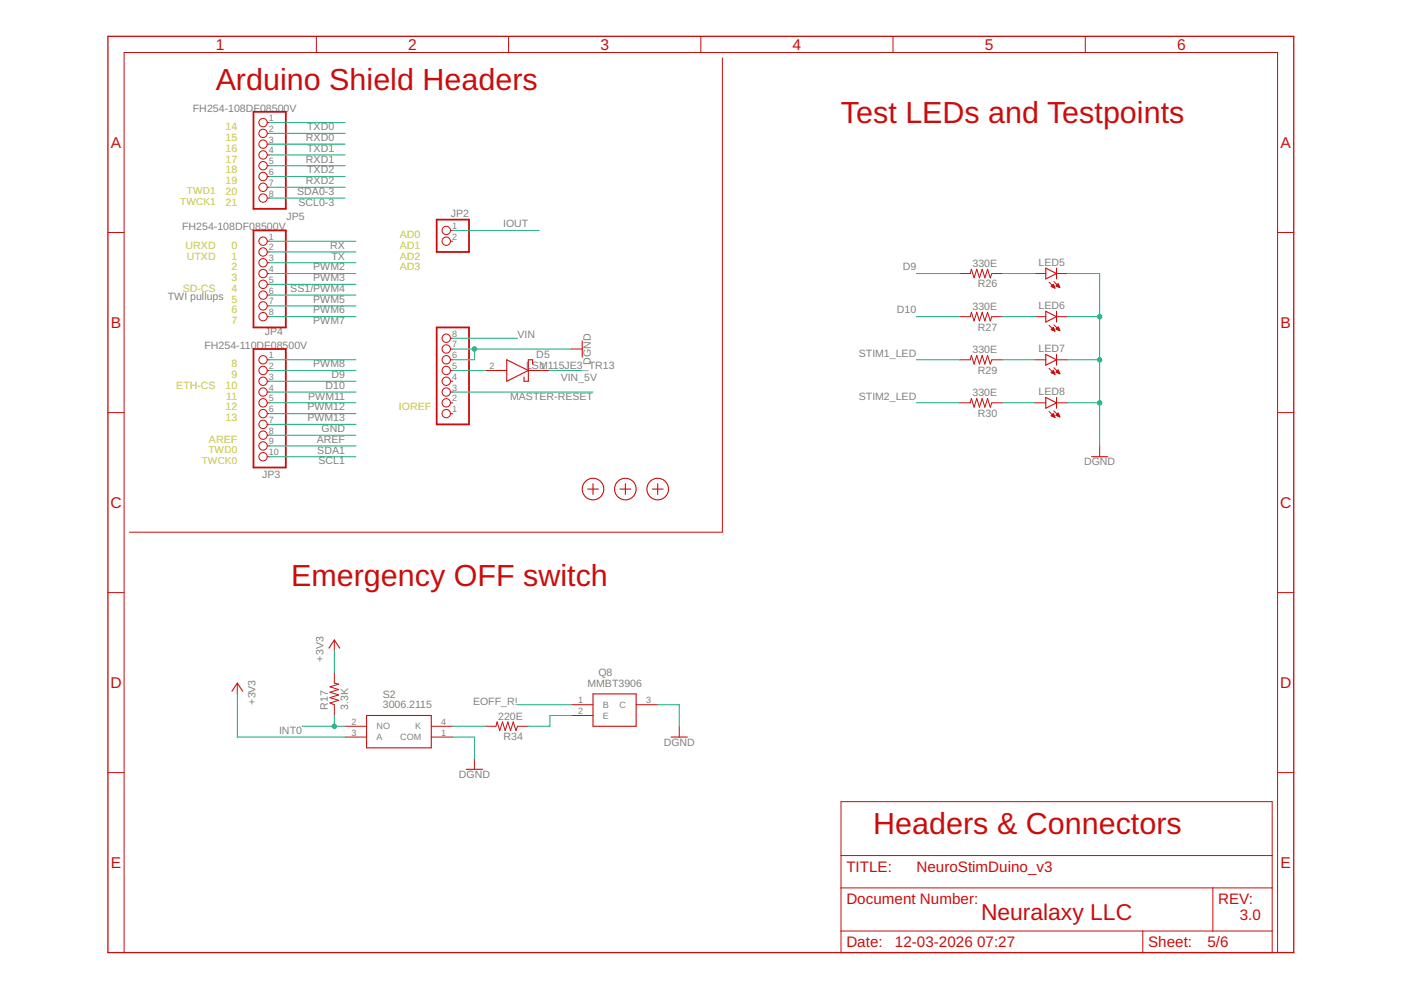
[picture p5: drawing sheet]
<svg xmlns="http://www.w3.org/2000/svg" width="297mm" height="210mm" viewBox="0 0 297 210" stroke-linecap="round" stroke-linejoin="round" font-family="sans-serif">
<g fill="none" stroke="#c90d0c" stroke-width=".21">
<path d="M67.1 7.7v3.4M107.8 7.7v3.4M148.6 7.7v3.4M153.2 12.3v100.5h-125.7M189.3 7.7v3.4M230.1 7.7v3.4M56.7 26h.5M56.7 28.3h.5M56.7 30.6h.5M56.7 32.9h.5M56.7 35.1h.5M56.7 37.4h.5"/>
<path d="M56.7 39.7h.5M22.9 49.3h3.4M56.7 51.1h.5M56.7 53.4h.5M56.7 55.7h.5M56.7 58h.5M56.7 42h.5M95.5 51.1h.5M95.5 48.9h.5M203.4 58h2.3l.3-.9 .5 1.8 .6-1.8 .6 1.8 .5-1.8 .6 1.8 .6-1.8 .6 1.8 .3-.9h2.3M219.4 58h2.3M222.4 59.8l1.3 1.3"/>
<path d="M223.4 59.7l1.3 1.3M224 58h2.3M270.9 49.3h3.4M56.7 60.3h.5M56.7 62.6h.5M56.7 64.9h.5M56.7 67.1h.5M56.7 76.3h.5M56.7 78.5h.5M95.5 76.3h.5M95.5 78.5h.5M95.5 74h.5"/>
<path d="M95.5 71.7h.5M102.9 78.5h2.3M114.3 78.5h2.3M121.2 74h2.2M203.4 67.1h2.3l.3-.9 .5 1.9 .6-1.9 .6 1.9 .5-1.9 .6 1.9 .6-1.9 .6 1.9 .3-1h2.3M203.4 76.3h2.3l.3-.9 .5 1.8 .6-1.8 .6 1.8 .5-1.8 .6 1.8 .6-1.8 .6 1.8 .3-.9h2.3M219.4 67.1h2.3M219.4 76.3h2.3M222.4 69l1.3 1.2M222.4 78.1l1.3 1.3M222.9 60.7l.4-.4 .4 .8zM222.9 69.9l.4-.5 .4 .8z"/>
<path d="M222.9 79h.6M222.9 69.8h.6M222.9 60.8h.6M222.9 60.7h.6M223 69.9h.5M223 78.9h.5M223 69.7h.5M223.1 60.6h.3M223.1 79.1h.5M223.1 78.8h.3M223.1 69.6h.3M223.2 60.5h.2"/>
<path d="M223.2 60.9h.4M223.2 78.7h.2M223.2 69.5h.2M223.2 70h.4M223.3 60.3h.1M223.3 78.6h.1M223.3 79.2h.3M223.3 78.5l-.4 .5 .8 .4M223.3 78.5l.4 .9M223.4 61h.2M223.4 68.9l1.3 1.2M223.4 78l1.3 1.2"/>
<path d="M223.5 70.1h.1M223.5 79.3h.1M223.9 78.9h.6M223.9 69.7h.6M224 60.6h.5M224 60.7h.6M224 67.1h2.3M224 76.3h2.3M224 78.8h.5M224 69.8h.6M224 69.6h.5M224.1 60.5h.4"/>
<path d="M224.1 79h.5M224.1 78.7h.4M224.2 69.5h.2M224.2 60.3h.2M224.2 78.6h.2M224.2 60.8h.4M224.3 69.4h.1M224.3 60.2h.1M224.3 69.9h.3M224.3 78.5h.1M224.3 60.2l.4 .8-.8-.4zM224.3 69.3l.4 .8-.8-.3z"/>
<path d="M224.3 79.1h.3M224.3 78.4l-.4 .5 .8 .3M224.3 78.4l.4 .8M224.5 60.9h.2M224.5 70h.2M224.6 79.2h.1M22.9 87.5h3.4M56.7 80.8h.5M56.7 83.1h.5M56.7 85.4h.5M56.7 87.7h.5M56.7 90h.5"/>
<path d="M56.7 92.3h.5M56.7 94.6h.5M56.7 96.8h.5M95.5 80.8h.5M95.5 83.1h.5M95.5 85.4h.5M95.5 87.7h.5M203.4 85.4h2.3l.3-.9 .5 1.8 .6-1.8 .6 1.8 .5-1.8 .6 1.8 .6-1.8 .6 1.8 .3-.9h2.3M219.4 85.4h2.3M222.4 87.2l1.3 1.3M222.9 88.2l.8 .3M222.9 88.2l.4-.5 .4 .8"/>
<path d="M222.9 88.2h.6M223 88.1h.5M223.1 87.9h.3M223.1 88.3h.5M223.2 87.8h.2M223.3 87.7h.1M223.4 88.4h.2M223.4 87.1l1.3 1.3M223.6 88.5h.1M223.9 88.1h.7M224 87.9h.5M224 85.4h2.3"/>
<path d="M224.1 87.8h.4M224.2 88.2h.4M224.2 87.7h.2M224.3 87.6h.1M224.3 87.6l.4 .8-.8-.3zM224.4 88.3h.2M224.7 88.4h.1M233.2 94.6v2.2M270.9 87.5h3.4M22.9 125.6h3.4M70.9 135.7v2.3M270.9 125.6h3.4"/>
<path d="M50.3 144.8v2.3M70.9 142.6v2.2l.9 .3-1.8 .5 1.8 .6-1.8 .6 1.8 .5-1.8 .6 1.8 .6-1.8 .6 .9 .3v2.3M73.2 154h4.5M73.2 156.3h4.5M91.4 154h4.6M91.4 156.3h4.6M102.9 154h2.3l.2-.9 .6 1.8 .5-1.8 .6 1.8 .6-1.8 .5 1.8 .6-1.8 .6 1.8 .3-.9h2.3M121.2 149.4h4.5M121.2 151.7h4.5M134.9 149.4h4.5M144 154v2.3M22.9 163.8h3.4"/>
<path d="M100.6 160.8v2.3M178.3 170h91.4v32h-91.4zM270.9 163.8h3.4M178.3 188.3h91.4M178.3 197.4h91.4M178.3 181.4h91.4M242.3 197.4v4.6M257.2 188.3v9.1M26.3 202v-190.9h244.6v190.9"/>
<circle cx="55.8" cy="30.6" r=".89"/>
<circle cx="55.8" cy="26" r=".89"/>
<circle cx="55.8" cy="35.1" r=".89"/>
<circle cx="55.8" cy="28.3" r=".89"/>
<circle cx="55.8" cy="39.7" r=".89"/>
<circle cx="55.8" cy="37.4" r=".89"/>
<circle cx="55.8" cy="32.9" r=".89"/>
<circle cx="55.8" cy="51.1" r=".89"/>
<circle cx="55.8" cy="53.4" r=".89"/>
<circle cx="55.8" cy="58" r=".89"/>
<circle cx="55.8" cy="55.7" r=".89"/>
<circle cx="55.8" cy="42" r=".89"/>
<circle cx="94.6" cy="48.9" r=".89"/>
<circle cx="94.6" cy="51.1" r=".89"/>
<circle cx="55.8" cy="64.9" r=".89"/>
<circle cx="55.8" cy="60.3" r=".89"/>
<circle cx="55.8" cy="67.1" r=".89"/>
<circle cx="55.8" cy="62.6" r=".89"/>
<circle cx="55.8" cy="78.5" r=".89"/>
<circle cx="55.8" cy="76.3" r=".89"/>
<circle cx="94.6" cy="78.5" r=".89"/>
<circle cx="94.6" cy="76.3" r=".89"/>
<circle cx="94.6" cy="74" r=".89"/>
<circle cx="94.6" cy="71.7" r=".89"/>
<circle cx="55.8" cy="83.1" r=".89"/>
<circle cx="55.8" cy="80.8" r=".89"/>
<circle cx="55.8" cy="85.4" r=".89"/>
<circle cx="55.8" cy="87.7" r=".89"/>
<circle cx="55.8" cy="90" r=".89"/>
<circle cx="55.8" cy="96.8" r=".89"/>
<circle cx="55.8" cy="92.3" r=".89"/>
<circle cx="55.8" cy="94.6" r=".89"/>
<circle cx="94.6" cy="83.1" r=".89"/>
<circle cx="94.6" cy="80.8" r=".89"/>
<circle cx="94.6" cy="85.4" r=".89"/>
<circle cx="94.6" cy="87.7" r=".89"/>
</g>
<path d="M22.9 7.7h251.4v194.3h-251.4z" fill="none" stroke="#c90d0c" stroke-width=".28"/>
<path d="M53.7 23.7h6.9v20.6h-6.9zM53.7 48.9h6.9v20.5h-6.9zM92.6 46.6h6.8v6.8h-6.8zM53.7 74h6.9v25.1h-6.9zM92.6 69.4h6.8v20.6h-6.8z" fill="none" stroke="#c90d0c" stroke-width=".38"/>
<g fill="none" stroke="#c90d0c" stroke-width=".23">
<path d="M221.7 56.9l2.3 1.1-2.3 1.1zM224 56.9v2.2M105.2 78.5h2.2M107.4 76.3l4.6 2.2-4.6 2.3zM112 78.5h2.3M112.9 77.2v-.9h-.9v4.5h-.9v-.9M123.4 72.3v3.4M221.7 66l2.3 1.1-2.3 1.2zM221.7 75.1l2.3 1.2-2.3 1.1zM224 66v2.3M224 75.1v2.3M221.7 84.3l2.3 1.1-2.3 1.2z"/>
<path d="M224 84.3v2.3M231.4 96.8h3.5M124.6 103.7h2.3M125.7 102.6v2.2M131.4 103.7h2.3M132.6 102.6v2.2M138.3 103.7h2.3M139.4 102.6v2.2M69.7 137.4l1.2-1.7 1.1 1.7M49.2 146.6l1.1-1.8 1.2 1.8M77.7 151.7h13.7v6.9h-13.7zM125.7 147.1h9.2v6.9h-9.2z"/>
<path d="M142.3 156.3h3.4M98.9 163.1h3.4"/>
<circle cx="125.7" cy="103.7" r="2.29"/>
<circle cx="132.6" cy="103.7" r="2.29"/>
<circle cx="139.4" cy="103.7" r="2.29"/>
</g>
<g fill="none" stroke="#0dab76" stroke-width=".21">
<path d="M57.2 39.7h16M57.2 28.3h16M57.2 26h16M57.2 32.9h16M57.2 30.6h16M57.2 35.1h16M57.2 37.4h16M57.2 58h18.3M57.2 42h16M57.2 55.7h18.3M57.2 51.1h18.3M57.2 53.4h18.3"/>
<path d="M96 48.9h18.3M194.3 58h9.1M212.6 58h6.8M226.3 58h6.9v36.6M57.2 76.3h18.3M57.2 67.1h18.3M57.2 60.3h18.3M57.2 78.5h18.3M57.2 64.9h18.3M57.2 62.6h18.3M96 74h25.2M96 71.7h13.7"/>
<path d="M96 78.5h6.9M100.6 74v2.3h-4.6M116.6 78.5h6.8M194.3 76.3h9.1M194.3 67.1h9.1M212.6 76.3h6.8M212.6 67.1h6.8M226.3 76.3h6.9M226.3 67.1h6.9M57.2 90h18.3M57.2 85.4h18.3M57.2 94.6h18.3"/>
<path d="M57.2 96.8h18.3M57.2 83.1h18.3M57.2 92.3h18.3M57.2 80.8h18.3M57.2 87.7h18.3M96 83.1h29.7M194.3 85.4h9.1M212.6 85.4h6.8M226.3 85.4h6.9M70.9 138v4.6M50.3 147.1v9.2h22.9M64 154h9.2"/>
<path d="M70.9 151.7v2.3M96 156.3h4.6v4.5M96 154h6.9M109.7 149.4h11.5M121.2 151.7h-4.6v2.3h-4.6M139.4 149.4h4.6v4.6"/>
</g>
<g fill="#0dab76" stroke="#0dab76" stroke-width=".21">
<circle cx="100.6" cy="74" r=".47"/>
<circle cx="233.2" cy="67.1" r=".47"/>
<circle cx="233.2" cy="76.3" r=".47"/>
<circle cx="233.2" cy="85.4" r=".47"/>
<circle cx="70.9" cy="154" r=".47"/>
</g>
<g font-size="6.5" fill="#c90d0c">
<text x="45.7" y="19.1">Arduino Shield Headers</text>
<text x="178.3" y="26">Test LEDs and Testpoints</text>
<text x="61.7" y="124.3">Emergency OFF switch</text>
<text x="185.2" y="176.8">Headers &amp; Connectors</text>
</g>
<text font-size="4.8" fill="#c90d0c" x="208" y="195.1">Neuralaxy LLC</text>
<g font-size="3.3" fill="#c90d0c">
<text x="45.8" y="10.6">1</text>
<text x="86.5" y="10.6">2</text>
<text x="127.3" y="10.6">3</text>
<text x="168.1" y="10.6">4</text>
<text x="208.8" y="10.6">5</text>
<text x="249.6" y="10.6">6</text>
<text x="23.5" y="31.4">A</text>
<text x="271.5" y="31.4">A</text>
<text x="23.5" y="69.6">B</text>
<text x="271.5" y="69.6">B</text>
<text x="23.4" y="107.7">C</text>
<text x="271.4" y="107.7">C</text>
<text x="23.4" y="145.9">D</text>
<text x="271.4" y="145.9">D</text>
<text x="23.5" y="184.1">E</text>
<text x="271.5" y="184.1">E</text>
</g>
<g font-size="3.2" fill="#c90d0c">
<text x="179.4" y="184.8">TITLE:</text>
<text x="194.3" y="184.8">NeuroStimDuino_v3</text>
<text x="179.4" y="191.7">Document Number:</text>
<text x="258.3" y="191.7">REV:</text>
<text x="262.9" y="195.1">3.0</text>
<text x="179.4" y="200.8">Date:</text>
<text x="189.7" y="200.8">12-03-2026</text>
<text x="207.2" y="200.8">07:27</text>
<text x="243.4" y="200.8">Sheet:</text>
<text x="256" y="200.8">5/6</text>
</g>
<g font-size="2.2" fill="#808080">
<text x="40.9" y="23.7">FH254-108D</text>
<text x="53.8" y="23.7">F08500V</text>
<text x="64.9" y="29.9">RXD0</text>
<text x="65.1" y="27.6">TXD0</text>
<text x="64.9" y="34.5">RXD1</text>
<text x="65.1" y="32.2">TXD1</text>
<text x="63" y="41.3">SDA0-3</text>
<text x="64.9" y="39">RXD2</text>
<text x="65.1" y="36.7">TXD2</text>
<text x="60.7" y="46.6">JP5</text>
<text x="63.3" y="43.6">SCL0-3</text>
<text x="95.6" y="46">JP2</text>
<text x="38.6" y="48.8">FH254-108DF08500V</text>
<text x="70" y="52.7">RX</text>
<text x="106.7" y="48.2">IOUT</text>
<text x="66.4" y="57.3">PWM2</text>
<text x="66.4" y="59.6">PWM3</text>
<text x="70.3" y="55">TX</text>
<text x="191.4" y="57.3">D9</text>
<text x="206.2" y="56.6">330E</text>
<text x="220.2" y="56.4">LED5</text>
<text x="35.6" y="63.6">TWI pullups</text>
<text x="61.5" y="61.9">SS1/PWM4</text>
<text x="66.4" y="64.2">PWM5</text>
<text x="206.2" y="65.8">330E</text>
<text x="207.3" y="60.9">R26</text>
<text x="220.2" y="65.5">LED6</text>
<text x="56.1" y="71.1">JP4</text>
<text x="66.4" y="68.7">PWM7</text>
<text x="66.4" y="66.5">PWM6</text>
<text x="109.7" y="71.7">VIN</text>
<text x="190.2" y="66.5">D10</text>
<text x="207.3" y="70.1">R27</text>
<text x="43.3" y="74">FH254-110DF08500V</text>
<text x="66.4" y="77.9">PWM8</text>
<text x="113.7" y="75.9">D5</text>
<text x="125.3" y="77.3" transform="rotate(-90 125.3 77.3)">DGND</text>
<text x="182.1" y="75.6">STIM1_LED</text>
<text x="206.2" y="74.9">330E</text>
<text x="220.2" y="74.7">LED7</text>
<text x="69" y="82.5">D10</text>
<text x="70.3" y="80.2">D9</text>
<text x="111.5" y="78.2">LSM115JE3_TR13</text>
<text x="118.9" y="80.8">VIN_5V</text>
<text x="207.3" y="79.2">R29</text>
<text x="220.2" y="83.8">LED8</text>
<text x="65.2" y="87">PWM12</text>
<text x="65.2" y="89.3">PWM13</text>
<text x="65.3" y="84.7">PWM11</text>
<text x="108.2" y="84.7">MASTER-RESET</text>
<text x="182.1" y="84.7">STIM2_LED</text>
<text x="206.2" y="84.1">330E</text>
<text x="207.3" y="88.4">R30</text>
<text x="67.2" y="93.9">AREF</text>
<text x="68.2" y="91.6">GND</text>
<text x="55.6" y="101.4">JP3</text>
<text x="67.3" y="96.2">SDA1</text>
<text x="67.5" y="98.5">SCL1</text>
<text x="229.8" y="98.7">DGND</text>
<text x="68.6" y="140.3" transform="rotate(-90 68.6 140.3)">+3V3</text>
<text x="126.9" y="143.4">Q8</text>
<text x="54.2" y="149.4" transform="rotate(-90 54.2 149.4)">+3V3</text>
<text x="81.2" y="147.9">S2</text>
<text x="100.3" y="149.4">EOFF_R!</text>
<text x="124.6" y="145.6">MMBT3906</text>
<text x="59.2" y="155.6">INT0</text>
<text x="69.5" y="150.6" transform="rotate(-90 69.5 150.6)">R17</text>
<text x="73.8" y="150.6" transform="rotate(-90 73.8 150.6)">3.3K</text>
<text x="81.2" y="150.2">3006.2115</text>
<text x="105.6" y="152.6">220E</text>
<text x="106.7" y="156.9">R34</text>
<text x="140.7" y="158.1">DGND</text>
<text x="97.3" y="165">DGND</text>
</g>
<g font-size="2.2" fill="#c8c832">
<text x="47.8" y="29.9">15</text>
<text x="47.8" y="27.6">14</text>
<text x="47.8" y="32.2">16</text>
<text x="47.8" y="34.5">17</text>
<text x="47.8" y="36.7">18</text>
<text x="47.8" y="39">19</text>
<text x="47.8" y="41.3">20</text>
<text x="47.8" y="43.6">21</text>
<text x="39.3" y="52.7">URXD</text>
<text x="49.1" y="52.7">0</text>
<text x="84.8" y="52.7">AD1</text>
<text x="84.8" y="50.5">AD0</text>
<text x="39.6" y="55">UTXD</text>
<text x="49.1" y="55">1</text>
<text x="49.1" y="57.3">2</text>
<text x="49.1" y="59.6">3</text>
<text x="84.8" y="55">AD2</text>
<text x="84.8" y="57.3">AD3</text>
<text x="38.7" y="61.9">SD-CS</text>
<text x="49.1" y="61.9">4</text>
<text x="49.1" y="64.2">5</text>
<text x="49.1" y="66.5">6</text>
<text x="49.1" y="68.7">7</text>
<text x="49.1" y="77.9">8</text>
<text x="37.4" y="82.5">ETH-CS</text>
<text x="47.8" y="82.5">10</text>
<text x="49.1" y="80.2">9</text>
<text x="47.8" y="87">12</text>
<text x="47.8" y="89.3">13</text>
<text x="48" y="84.7">11</text>
<text x="84.6" y="87">IOREF</text>
<text x="44.3" y="93.9">AREF</text>
</g>
<g font-size="2.1" fill="#c8c832">
<text x="39.6" y="41.2">TWD1</text>
<text x="38.2" y="43.5">TWCK1</text>
<text x="42.8" y="98.3">TWCK0</text>
<text x="44.2" y="96.1">TWD0</text>
</g>
<g font-size="1.9" fill="#808080">
<text x="57" y="25.7">1</text>
<text x="57" y="28">2</text>
<text x="57" y="30.2">3</text>
<text x="57" y="32.5">4</text>
<text x="57" y="34.8">5</text>
<text x="57" y="37.1">6</text>
<text x="57" y="39.4">7</text>
<text x="57" y="41.7">8</text>
<text x="57" y="50.8">1</text>
<text x="57" y="53.1">2</text>
<text x="95.8" y="48.5">1</text>
<text x="95.8" y="50.8">2</text>
<text x="57" y="55.4">3</text>
<text x="57" y="57.7">4</text>
<text x="57" y="60">5</text>
<text x="57" y="62.2">6</text>
<text x="57" y="64.5">7</text>
<text x="57" y="66.8">8</text>
<text x="95.8" y="71.4">8</text>
<text x="57" y="76">1</text>
<text x="95.8" y="76">6</text>
<text x="95.8" y="73.7">7</text>
<text x="57" y="78.2">2</text>
<text x="57" y="80.5">3</text>
<text x="57" y="82.8">4</text>
<text x="95.8" y="82.8">3</text>
<text x="95.8" y="80.5">4</text>
<text x="95.8" y="78.2">5</text>
<text x="103.8" y="78.2">2</text>
<text x="114.6" y="78.2">1</text>
<text x="57" y="85.1">5</text>
<text x="57" y="87.4">6</text>
<text x="57" y="89.7">7</text>
<text x="95.8" y="87.4">1</text>
<text x="95.8" y="85.1">2</text>
<text x="57" y="92">8</text>
<text x="57" y="94.2">9</text>
<text x="57" y="96.5">10</text>
<text x="122.5" y="149.1">1</text>
<text x="137" y="149.1">3</text>
<text x="74.6" y="153.7">2</text>
<text x="74.6" y="155.9">3</text>
<text x="79.8" y="154.7">NO</text>
<text x="88.1" y="154.7">K</text>
<text x="93.6" y="155.9">1</text>
<text x="93.6" y="153.7">4</text>
<text x="122.5" y="151.4">2</text>
<text x="127.8" y="150.1">B</text>
<text x="127.8" y="152.4">E</text>
<text x="131.4" y="150.1">C</text>
<text x="79.8" y="156.9">A</text>
<text x="84.9" y="157">COM</text>
</g>
</svg>
